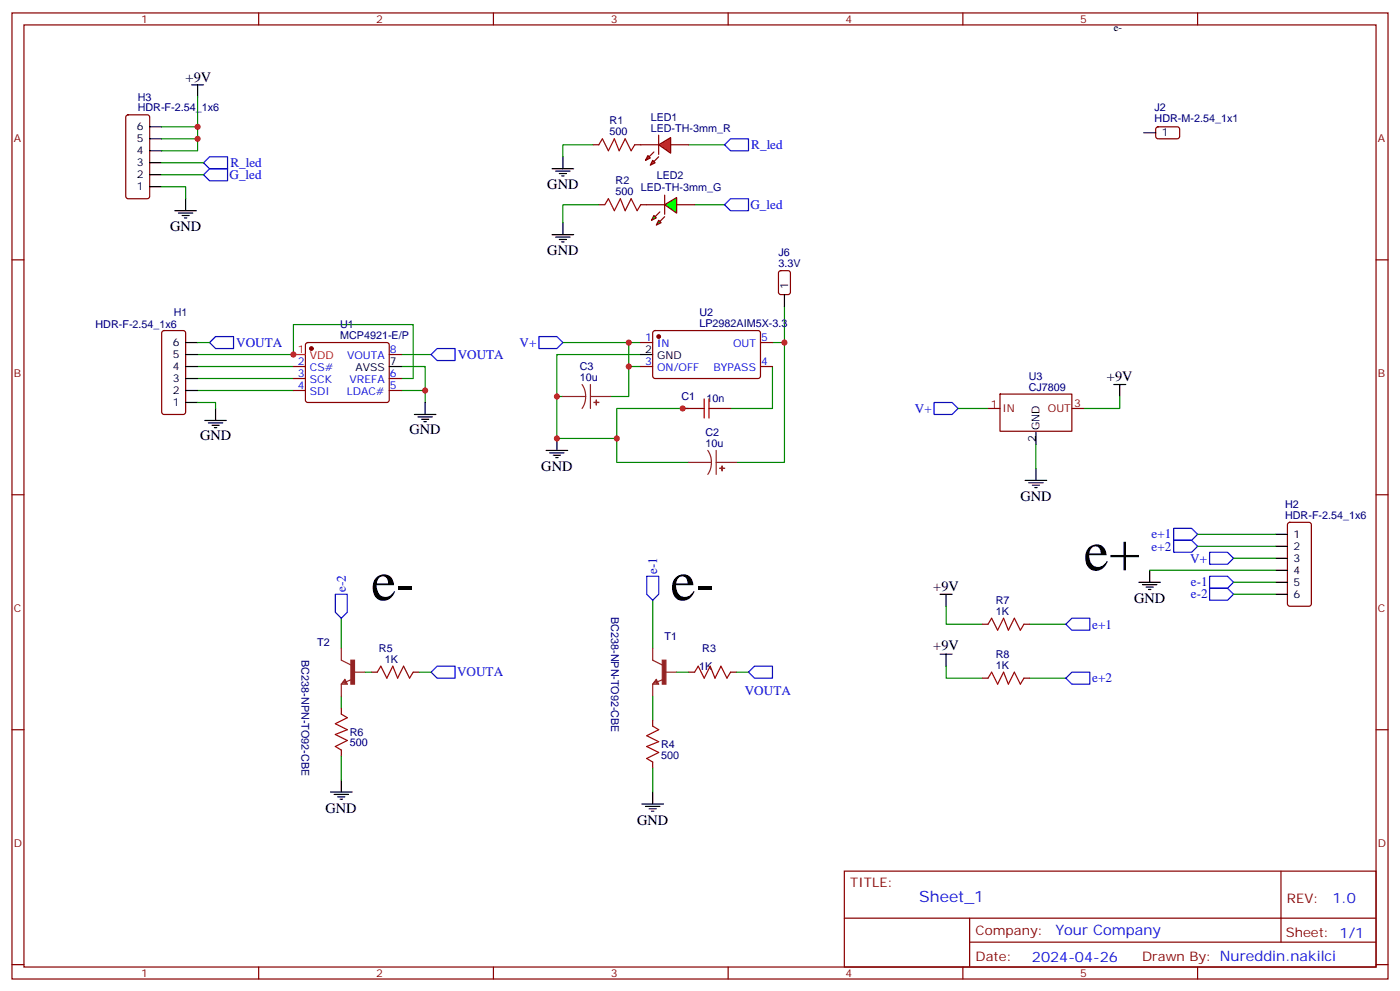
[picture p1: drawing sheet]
<svg xmlns="http://www.w3.org/2000/svg" width="412mm" height="292mm" viewBox="0 0 412 292" stroke-linecap="round" stroke-linejoin="round" font-family="sans-serif">
<g fill="none" stroke="#870000" stroke-width=".35">
<path d="M3.5 3.8h405.4v284.3h-405.4zM7.1 7.3h398.2v277.3h-398.2zM76.2 3.8v3.5M145.3 3.8v3.5M214.5 3.8v3.5M283.6 3.8v3.5M352.8 3.8v3.5M3.5 76.5h3.6M405.3 76.5h3.6M3.5 145.6h3.6M405.3 145.6h3.6M3.5 214.8h3.6"/>
<path d="M405.3 214.8h3.6M248.7 256.4h156.6v28.2h-156.6zM377.3 256.4v20.9M248.7 270.2h156.5M285.6 277.3h119.6M285.6 270.2v14.2M3.5 283.9h3.6M76.2 284.6v3.5M145.3 284.6v3.5M214.5 284.6v3.5M283.6 284.6v3.5M352.8 284.6v3.5"/>
<path d="M405.3 283.9h3.6"/>
</g>
<g fill="none" stroke="#008700" stroke-width=".35">
<path d="M202.8 42.6h10.6M204.6 60.3h8.8M231.1 90.2v45.9h-14.1M58.2 114.9h28.2M58.2 111.4h28.2M58.2 107.9h28.2M58.2 104.4h28.2v-8.9h35.3v15.9h-3.5M118.2 114.9h7v3.6M118.2 107.9h7v7M118.2 104.4h8.8M164 116.7v12.3h17.7M188.7 104.4h-24.7v12.3h1.8"/>
<path d="M188.7 100.8h-3.5v7.1M188.7 107.9h-3.5v8.8h-5.3M227.5 107.9v12.3h-12.3M227.5 100.8h3.6M202.8 120.2h-21.1v15.9h21.1M192.3 176.7v14.1M100.5 182v8.8M303.4 199.6h10.6M303.4 183.7h10.6M100.5 204.9v3.5M192.3 204.9v7"/>
</g>
<path d="M276.9 192.5h3.6M278.7 192.5v3.6" fill="none" stroke="#000" stroke-width=".35"/>
<g fill="#f00" stroke="#870000" stroke-width=".35">
<path d="M194 42.6l3.6-2.1v4.6z"/>
<path d="M194 39.8v5.6z"/>
</g>
<g fill="#870000" stroke="#870000" stroke-width=".35">
<path d="M192.6 47.6l1.4-1.5z"/>
<path d="M192.6 44.7l-1.4 1.4z"/>
</g>
<g fill="#f00" stroke="#870000" stroke-width=".35">
<path d="M192.3 47.2l.7 .7-1.4 .7z"/>
<path d="M190.9 45.8l.7 .7-1.5 .7z"/>
</g>
<path d="M188.7 42.6h5.3M197.6 42.6h5.2" fill="none" stroke="#870000" stroke-width=".35"/>
<path d="M195.8 60.3l3.5-2.2v4.6z" fill="#0f0" stroke="#870000" stroke-width=".35"/>
<path d="M195.8 57.4v5.7z" fill="#f00" stroke="#870000" stroke-width=".35"/>
<g fill="#870000" stroke="#870000" stroke-width=".35">
<path d="M194.4 65.2l1.4-1.4z"/>
<path d="M194.4 62.4l-1.4 1.4z"/>
</g>
<g fill="#0f0" stroke="#870000" stroke-width=".35">
<path d="M194 64.8l.7 .7-1.4 .8z"/>
<path d="M192.6 63.4l.7 .7-1.4 .7z"/>
</g>
<g fill="none" stroke="#870000" stroke-width=".35">
<path d="M37.3 34l.4-.2h5.7l.6 .4 .1 23.6-.5 .6-5.9 .1-.6-.5-.1-23.5zM340.7 37.5l.4-.2 6 .1 .4 .6-.1 2.4-.6 .5-5.9-.1-.5-.7v-2.1zM174.6 42.6h1.8M187 42.6h1.7M176.4 60.3h1.8M188.7 60.3h7.1M199.3 60.3h5.3M229.5 79.9l.5-.2h2.1l.7 .4v5.9l-.4 .7h-2.4l-.6-.4-.1-5.9zM47.9 97.5l.4-.2h5.7l.6 .4 .1 23.6-.5 .6-5.9 .1-.6-.5-.1-23.5zM192.5 97.5l.5-.2 30.6 .1 .4 .6-.1 13-.6 .4-30.6-.1-.4-.6v-12.7zM86.4 107.9h3.6M86.4 111.4h3.6"/>
<path d="M86.4 114.9h3.6M90.2 101l.5-.2h23.2l.5 .2 .3 .5-.1 16.5-.7 .5-23.5-.1-.4-.6v-16.3zM114.7 111.4h3.5M114.7 114.9h3.5M114.7 104.4h3.5M188.7 107.9h3.6M188.7 100.8h3.6M224 107.9h3.5M224 100.8h3.5M294.6 116h21.1v10.9h-21.1zM201.1 120.2h3.5M211.7 120.2h3.5"/>
<path d="M291 120.2h3.6M315.7 120.2h3.6M379.5 153.9l.4-.2h5.7l.6 .5 .1 23.5-.5 .7h-5.9l-.6-.4-.1-23.6zM109.4 197.8h1.7M121.7 197.8h1.8M202.8 197.8h1.8M215.2 197.8h1.8M289.3 183.7h1.7M289.3 199.6h1.7M301.6 183.7h1.8M301.6 199.6h1.8M100.5 208.4v1.8"/>
<path d="M192.3 211.9v1.8M100.5 220.8v1.7M192.3 224.3v1.8"/>
</g>
<path d="M176.4 42.6l1-1.7 1.8 3.5 1.8-3.5 1.4 3.5 1.7-3.5 1.8 3.5 1.1-1.8M178.2 60.3l1-1.8 1.8 3.5 1.7-3.5 1.4 3.5 1.8-3.5 1.8 3.5 1-1.7M207.4 117.4v5.6M208.8 117.4v5.6M204.6 120.2h2.8M208.8 120.2h2.9M111.1 197.8l1.1-1.7 1.7 3.5 1.8-3.5 1.4 3.5 1.8-3.5 1.7 3.5 1.1-1.8M204.6 197.8l1.1-1.7 1.7 3.5 1.8-3.5 1.4 3.5 1.8-3.5 1.7 3.5 1.1-1.8M291 183.7l1.1-1.7 1.8 3.5 1.7-3.5 1.4 3.5 1.8-3.5 1.8 3.5 1-1.8M291 199.6l1.1-1.8 1.8 3.6 1.7-3.6 1.4 3.6 1.8-3.6 1.8 3.6 1-1.8M100.5 210.2l1.8 1-3.5 1.8 3.5 1.8-3.5 1.4 3.5 1.7-3.5 1.8 1.7 1.1M192.3 213.7l1.7 1.1-3.5 1.7 3.5 1.8-3.5 1.4 3.5 1.8-3.5 1.7 1.8 1.1" fill="none" stroke="#a10000" stroke-width=".35"/>
<g fill="none" stroke="#000" stroke-width=".35">
<path d="M44.1 37.3h3.5M56.4 25h3.6M58.2 25v3.5M336.9 39.1h3.5M44.1 55h3.5M44.1 51.4h3.5M44.1 47.9h3.5M44.1 44.4h3.5M44.1 40.9h3.5M54.7 58.5v3.5M162.6 49.7h6.4M163.7 50.4h4.2"/>
<path d="M164.7 51.1h2.2M165.5 51.8h.7M165.8 46.1v3.6M51.5 62h6.4M52.6 62.7h4.2M53.6 63.4h2.1M54.3 64.1h.7M162.6 69.1h6.4M163.7 69.8h4.2M164.7 70.5h2.2M165.5 71.2h.7M165.8 65.5v3.6"/>
<path d="M231.1 86.7v3.5M54.7 118.5h3.5M54.7 114.9h3.5M54.7 111.4h3.5M54.7 107.9h3.5M54.7 104.4h3.5M54.7 100.8h3.5M114.7 107.9h3.5M125.2 118.5v3.5M188.7 104.4h3.6M328.1 113.2h3.5M329.8 113.2v3.5"/>
<path d="M60.3 123.8h6.4M61.4 124.5h4.2M62.4 125.2h2.2M63.1 125.9h.8M63.5 120.2v3.6M122.1 122h6.3M123.1 122.7h4.3M124.2 123.4h2.1M124.9 124.1h.7M160.9 132.6h6.3M161.9 133.3h4.3M163 134h2.1"/>
<path d="M163.7 134.7h.7M164 129v3.6M305.2 127.3v3.5M305.2 137.9v3.5M302 141.4h6.3M303 142.1h4.3M304.1 142.8h2.1M304.8 143.5h.7M375.7 157.3h3.5M276.9 174.9h3.6M278.7 174.9v3.5M335.5 171.4h6.3"/>
<path d="M336.5 172.1h4.3M337.6 172.8h2.1M338.3 173.5h.7M338.7 167.9v3.5M375.7 174.9h3.5M375.7 171.4h3.5M375.7 160.8h3.5M375.7 164.3h3.5M375.7 167.9h3.5M97.4 233.1h6.3M98.4 233.8h4.3M99.5 234.5h2.1"/>
<path d="M100.2 235.2h.7M100.5 229.6v3.5M189.1 236.6h6.3M190.1 237.3h4.3M191.2 238.1h2.1M191.9 238.8h.7M192.3 233.1v3.5"/>
</g>
<g fill="none" stroke="#8c2424" stroke-width=".35">
<path d="M165.8 116.7h6.7M171.4 113.2l.9 1.6 .2 1.9M172.5 116.7l-.2 1.9-.9 1.6M173.9 116.7h6M173.9 113.2v7M202.8 136.1h6.7M208.5 132.6l.8 1.7 .2 1.8M209.5 136.1l-.2 1.9-.8 1.6M211 136.1h6M211 132.6v7M100.5 190.8v3.5l2.9 1.4M101.6 200l.7 1.4h-1.8z"/>
<path d="M103.7 200l-1.7 .7M104.1 197.8h3.5M192.3 190.8v3.5l2.8 1.4M193.3 200l.7 1.4h-1.7zM195.4 200l-1.7 .7M195.8 197.8h3.5M100.5 201.4v3.5M101.6 200.3l.4 .7h-1.1zM101.6 200.7v.3M192.3 201.4v3.5M193.3 200.3l.4 .7h-1.1zM193.3 200.7v.3"/>
</g>
<g fill="#8c2424" stroke="#8c2424" stroke-width=".35">
<path d="M195.1 194.3h1v7.1h-1z"/>
<path d="M103.4 194.3h1v7.1h-1z"/>
<path d="M212.7 137.2v1.4z"/>
<path d="M212 137.8l1.4 .1z"/>
<path d="M175.6 117.8l.1 1.4z"/>
<path d="M175 118.4l1.4 .1z"/>
</g>
<g fill="none" stroke="#00f" stroke-width=".35">
<path d="M60 47.9l1.7-1.8h5.3v3.6h-5.3zM60 51.4l1.7-1.7h5.3v3.5h-5.3zM213.4 42.6l1.8-1.7h5.3v3.5h-5.3zM215.2 58.5h5.3v3.5h-5.3l-1.8-1.7zM158.7 99.1h5.3l1.8 1.7-1.8 1.8h-5.3zM61.7 100.8l1.8-1.7h5.3v3.5h-5.3zM127 104.4l1.8-1.8h5.3v3.5h-5.3zM275.2 118.5h5.3l1.7 1.7-1.7 1.8h-5.3zM345.7 155.5h5.3l1.8 1.8-1.8 1.7h-5.3zM345.7 159h5.3l1.8 1.8-1.8 1.8h-5.3zM98.8 174.9h3.5v5.3l-1.8 1.8-1.7-1.8zM190.5 169.6h3.5v5.3l-1.7 1.8-1.8-1.8z"/>
<path d="M356.3 162.6h5.3l1.8 1.7-1.8 1.8h-5.3zM356.3 169.6h5.3l1.8 1.8-1.8 1.7h-5.3zM356.3 173.1h5.3l1.8 1.8-1.8 1.8h-5.3zM127 197.8l1.8-1.7h5.3v3.5h-5.3zM220.5 197.8l1.7-1.7h5.3v3.5h-5.3zM314 183.7l1.7-1.7h5.3v3.5h-5.3zM314 199.6l1.7-1.8h5.3v3.6h-5.3z"/>
</g>
<g fill="none" stroke="#008700" stroke-width=".35">
<path d="M58.2 28.5v8.8h-10.6M58.2 37.3v3.6h-10.6M47.6 55h7.1v3.5M47.6 47.9h12.4M47.6 51.4h12.4M58.2 40.9v3.5h-10.6M174.6 42.6h-8.8v3.5M176.4 60.3h-10.6v5.2M58.2 118.5h5.3v1.7M58.2 100.8h3.5M165.8 100.8h19.4M329.8 116.7v3.5h-10.5"/>
<path d="M282.2 120.2h8.8M305.2 130.8v7.1M352.8 157.3h22.9M278.7 178.4v5.3h10.6M338.7 167.9h37M352.8 160.8h22.9M363.4 171.4h12.3M363.4 174.9h12.3M363.4 164.3h12.3M107.6 197.8h1.8M123.5 197.8h3.5M199.3 197.8h3.5"/>
<path d="M217 197.8h3.5M278.7 196.1v3.5h10.6M100.5 222.5v7.1M192.3 226.1v7"/>
</g>
<g fill="#870000" stroke="#870000" stroke-width=".35">
<circle cx="91.7" cy="102.6" r=".53"/>
<circle cx="194" cy="99.1" r=".53"/>
</g>
<path d="M86.4 104.4h3.6" fill="none" stroke="#f00" stroke-width=".35"/>
<g fill="#c00">
<circle cx="164" cy="116.7" r=".88"/>
<circle cx="181.7" cy="129" r=".88"/>
<circle cx="231.1" cy="100.8" r=".88"/>
<circle cx="185.2" cy="107.9" r=".88"/>
<circle cx="125.2" cy="114.9" r=".88"/>
<circle cx="164" cy="129" r=".88"/>
<circle cx="185.2" cy="100.8" r=".88"/>
<circle cx="86.4" cy="104.4" r=".88"/>
<circle cx="201.1" cy="120.2" r=".88"/>
<circle cx="58.2" cy="37.3" r=".88"/>
<circle cx="58.2" cy="40.9" r=".88"/>
</g>
<g font-size="16.6">
<text x="319.3" y="167.9">e+</text>
<text x="109.4" y="176.7">e-</text>
<text x="197.6" y="176.7">e-</text>
</g>
<text font-size="4.6" fill="#00f" x="270.8" y="265.4">Sheet_1</text>
<g font-size="4.2">
<text x="54.7" y="24.3">+9V</text>
<text x="161.2" y="55.7">GND</text>
<text x="50.1" y="68.1">GND</text>
<text x="161.2" y="75.1">GND</text>
<text x="326.1" y="112.1">+9V</text>
<text x="58.9" y="129.4">GND</text>
<text x="120.6" y="127.6">GND</text>
<text x="159.5" y="138.6">GND</text>
<text x="300.6" y="147.5">GND</text>
<text x="274.9" y="173.8">+9V</text>
<text x="334.1" y="177.5">GND</text>
<text x="274.9" y="191.4">+9V</text>
<text x="95.9" y="239.3">GND</text>
<text x="187.7" y="242.7">GND</text>
</g>
<g font-size="4.2" fill="#00f">
<text x="392.5" y="265.7">1.0</text>
<text x="310.9" y="275.2">Your Company</text>
<text x="304" y="283">2024-04-26</text>
</g>
<g font-size="3.9" fill="#00f">
<text x="221.3" y="43.9">R_led</text>
<text x="67.6" y="52.7">G_led</text>
<text x="67.8" y="49.2">R_led</text>
<text x="221.1" y="61.6">G_led</text>
<text x="69.6" y="102">VOUTA</text>
<text x="134.8" y="105.6">VOUTA</text>
<text x="153.1" y="102.1">V+</text>
<text x="269.5" y="121.5">V+</text>
<text x="339.2" y="158.5">e+1</text>
<text x="339.2" y="162.1">e+2</text>
<text x="350.6" y="165.6">V+</text>
<text x="193.6" y="168.9" transform="rotate(-90 193.6 168.9)">e-1</text>
<text x="350.8" y="172.6">e-1</text>
<text x="101.9" y="174.2" transform="rotate(-90 101.9 174.2)">e-2</text>
<text x="350.8" y="175.9">e-2</text>
<text x="321.7" y="185.1">e+1</text>
<text x="134.7" y="199">VOUTA</text>
<text x="321.7" y="200.8">e+2</text>
<text x="219.4" y="204.4">VOUTA</text>
</g>
<g font-size="3.9" fill="#800">
<text x="250.5" y="261">TITLE:</text>
<text x="379.1" y="265.7">REV:</text>
<text x="287.4" y="275.2">Company:</text>
<text x="378.7" y="275.8">Sheet: 1/1</text>
<text x="287.4" y="282.9">Date:</text>
<text x="336.4" y="282.9">Drawn By: Nureddin.nakilci</text>
</g>
<g font-size="3.2" fill="#800">
<text x="41.6" y="6.8">1</text>
<text x="110.8" y="6.8">2</text>
<text x="179.9" y="6.8">3</text>
<text x="249.1" y="6.8">4</text>
<text x="318.2" y="6.8">5</text>
<text x="4.1" y="41.9">A</text>
<text x="405.9" y="41.9">A</text>
<text x="4.1" y="111.1">B</text>
<text x="405.9" y="111.1">B</text>
<text x="4.1" y="180.2">C</text>
<text x="405.9" y="180.2">C</text>
<text x="4.1" y="249.3">D</text>
<text x="405.9" y="249.3">D</text>
<text x="41.6" y="287.6">1</text>
<text x="110.8" y="287.6">2</text>
<text x="179.9" y="287.6">3</text>
<text x="249.1" y="287.6">4</text>
<text x="318.2" y="287.6">5</text>
</g>
<g font-size="3.2">
<text x="328.1" y="9.1">e-</text>
<text x="40.3" y="41.9">5</text>
<text x="40.3" y="38.4">6</text>
<text x="342.2" y="40.1">1</text>
<text x="40.3" y="45.4">4</text>
<text x="40.3" y="52.5">2</text>
<text x="40.3" y="49">3</text>
<text x="40.3" y="56">1</text>
<text x="232.1" y="84.9" transform="rotate(-90 232.1 84.9)">1</text>
<text x="50.9" y="101.9">6</text>
<text x="50.9" y="105.4">5</text>
<text x="114.8" y="107.5">7</text>
<text x="190.1" y="104">2</text>
<text x="193.6" y="105.8">GND</text>
<text x="50.9" y="112.5">3</text>
<text x="50.9" y="108.9">4</text>
<text x="104.7" y="109.3">AVSS</text>
<text x="50.9" y="119.5">1</text>
<text x="50.9" y="116">2</text>
<text x="305.2" y="130" transform="rotate(-90 305.2 130)">2</text>
<text x="306.2" y="126.6" transform="rotate(-90 306.2 126.6)">GND</text>
<text x="381" y="158.3">1</text>
<text x="381" y="161.9">2</text>
<text x="381" y="165.4">3</text>
<text x="381" y="168.9">4</text>
<text x="381" y="172.4">5</text>
<text x="381" y="176">6</text>
</g>
<g font-size="3.2" fill="#000080">
<text x="40.6" y="29.8">H3</text>
<text x="40.6" y="32.7">HDR-F-2.54_1x6</text>
<text x="191.7" y="35.6">LED1</text>
<text x="340.1" y="35.9">HDR-M-2.54_1x1</text>
<text x="340.1" y="32.7">J2</text>
<text x="179.6" y="39.8">500</text>
<text x="179.6" y="36.6">R1</text>
<text x="191.7" y="38.7">LED-TH-3mm_R</text>
<text x="193.4" y="52.5">LED2</text>
<text x="181.3" y="57.4">500</text>
<text x="181.3" y="54.3">R2</text>
<text x="188.7" y="56.1">LED-TH-3mm_G</text>
<text x="229.3" y="75.4">J6</text>
<text x="229.3" y="78.6">3.3V</text>
<text x="51.2" y="93.1">H1</text>
<text x="206" y="93">U2</text>
<text x="28.1" y="96.6">HDR-F-2.54_1x6</text>
<text x="100.2" y="99.7">MCP4921-E/P</text>
<text x="100.2" y="96.6">U1</text>
<text x="206" y="96.1">LP2982AIM5X-3.3</text>
<text x="170.8" y="112.1">10u</text>
<text x="170.8" y="108.9">C3</text>
<text x="303" y="111.7">U3</text>
<text x="200.7" y="117.9">C1</text>
<text x="208.1" y="118.5">10n</text>
<text x="303" y="114.9">CJ7809</text>
<text x="207.8" y="131.5">10u</text>
<text x="207.8" y="128.3">C2</text>
<text x="378.5" y="149.5">H2</text>
<text x="378.5" y="152.7">HDR-F-2.54_1x6</text>
<text x="293.3" y="177.7">R7</text>
<text x="180.1" y="181.6" transform="rotate(90 180.1 181.6)">BC238-NPN-TO92-CBE</text>
<text x="293.3" y="180.9">1K</text>
<text x="93.5" y="190.2">T2</text>
<text x="111.6" y="191.8">R5</text>
<text x="195.8" y="188.4">T1</text>
<text x="206.9" y="191.9">R3</text>
<text x="88.8" y="194.3" transform="rotate(90 88.8 194.3)">BC238-NPN-TO92-CBE</text>
<text x="113.4" y="195">1K</text>
<text x="206" y="197.2">1K</text>
<text x="293.3" y="196.8">1K</text>
<text x="293.3" y="193.6">R8</text>
<text x="103" y="219.7">500</text>
<text x="103" y="216.5">R6</text>
<text x="194.7" y="220.2">R4</text>
<text x="194.7" y="223.3">500</text>
</g>
<g font-size="3.2" fill="#00f">
<text x="190.1" y="100.5">1</text>
<text x="224.2" y="100.5">5</text>
<text x="87.8" y="107.5">2</text>
<text x="102.2" y="105.8">VOUTA</text>
<text x="114.8" y="104">8</text>
<text x="190.1" y="107.5">3</text>
<text x="193.6" y="102.2">IN</text>
<text x="215.9" y="102.2">OUT</text>
<text x="224.2" y="107.5">4</text>
<text x="87.8" y="111.1">3</text>
<text x="91.3" y="109.3">CS#</text>
<text x="91.3" y="112.8">SCK</text>
<text x="103" y="112.8">VREFA</text>
<text x="114.8" y="111.1">6</text>
<text x="193.6" y="109.3">ON/OFF</text>
<text x="210.2" y="109.3">BYPASS</text>
<text x="87.8" y="114.6">4</text>
<text x="91.3" y="116.3">SDI</text>
<text x="102.2" y="116.3">LDAC#</text>
<text x="114.8" y="114.6">5</text>
</g>
<g font-size="3.2" fill="#f00">
<text x="87.8" y="104">1</text>
<text x="91.3" y="105.8">VDD</text>
</g>
<g font-size="3.2" fill="#880001">
<text x="316.4" y="119.9">3</text>
<text x="291.8" y="120.2">1</text>
<text x="295.3" y="121.3">IN</text>
<text x="308.7" y="121.3">OUT</text>
</g>
</svg>
